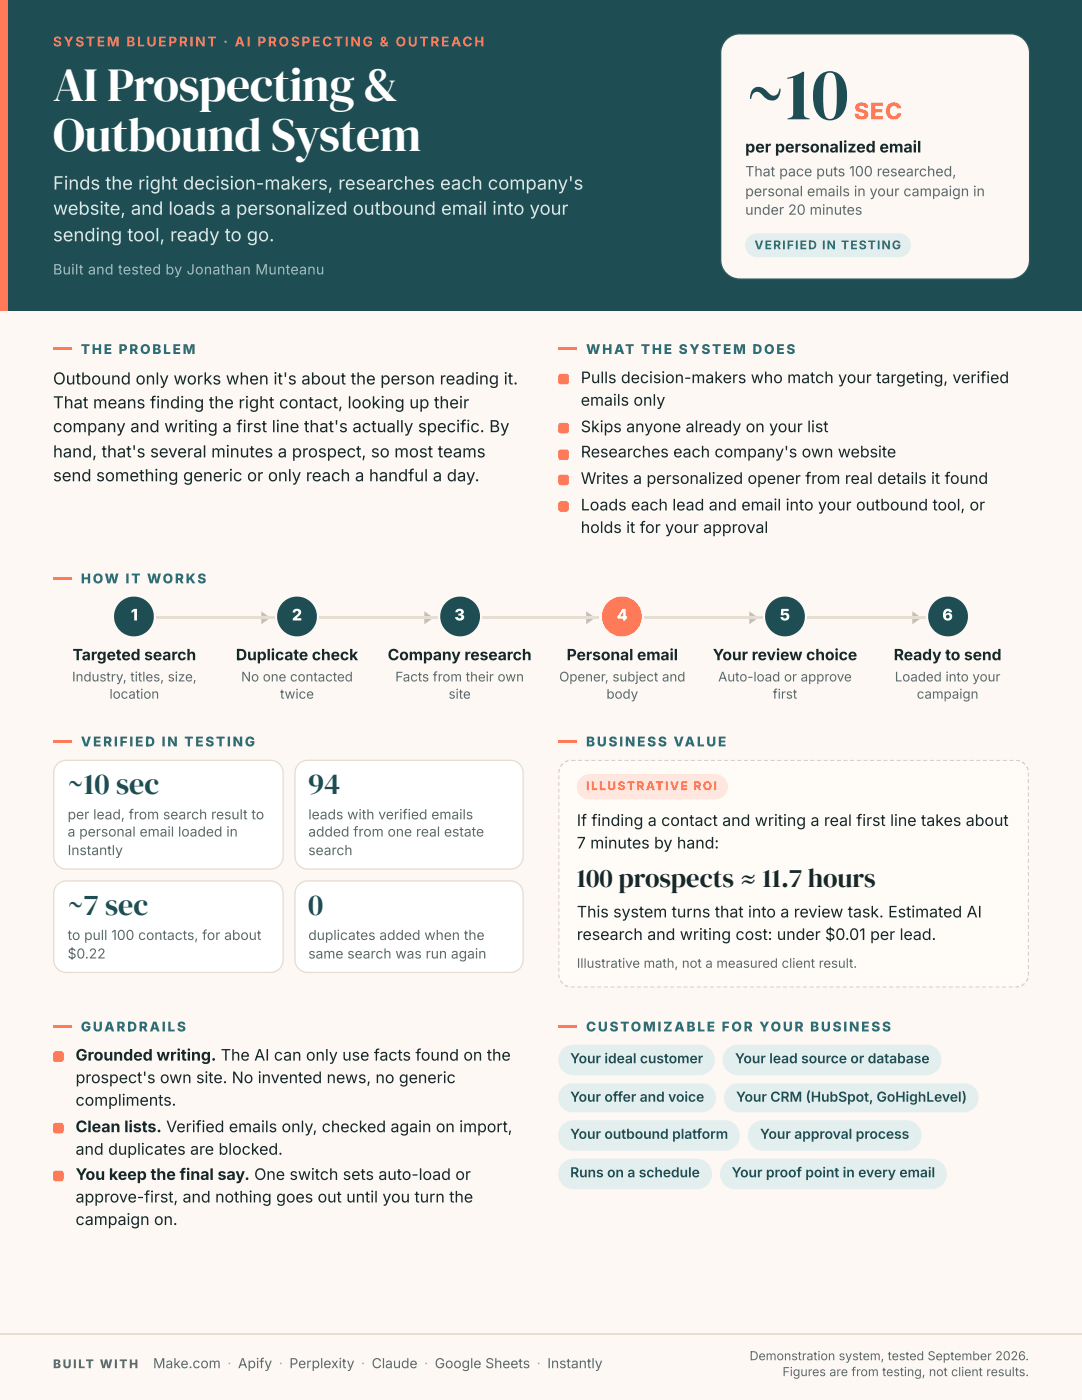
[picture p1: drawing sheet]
<svg xmlns="http://www.w3.org/2000/svg" width="216mm" height="279mm" viewBox="0 0 216 279" stroke-linecap="round" stroke-linejoin="round" font-family="sans-serif">
<path d="M0 0h215.9v279.4h-215.9z" fill="#fdf8f3"/>
<g fill="#ff7a59">
<path d="M10.6 69.3h3.7v.5h-3.7z"/>
<path d="M111.4 69.3h3.7v.5h-3.7z"/>
<path d="M10.6 115.1h3.7v.5h-3.7z"/>
<path d="M10.6 147.6h3.7v.6h-3.7z"/>
</g>
<path d="M11.5 152.5l.8-.6 .9-.2h40.8a2.51 2.51 0 0 1 2.5 2.6v16.6a2.51 2.51 0 0 1-2.5 2.5h-40.8a2.51 2.51 0 0 1-2.5-2.5v-16.8l.3-1z" fill="#fff"/>
<path d="M11.5 152.5l.8-.6 .9-.2h40.8a2.51 2.51 0 0 1 2.5 2.6v16.6a2.51 2.51 0 0 1-2.5 2.5h-40.8a2.51 2.51 0 0 1-2.5-2.5v-16.8l.3-1z" fill="none" stroke="#e6ddd3" stroke-width=".26"/>
<path d="M59.6 152.5l.8-.6 1-.2h40.5a2.51 2.51 0 0 1 2.5 2.6v16.6a2.51 2.51 0 0 1-2.5 2.5h-40.5a2.51 2.51 0 0 1-2.5-2.5v-16.8l.2-1z" fill="#fff"/>
<path d="M59.6 152.5l.8-.6 1-.2h40.5a2.51 2.51 0 0 1 2.5 2.6v16.6a2.51 2.51 0 0 1-2.5 2.5h-40.5a2.51 2.51 0 0 1-2.5-2.5v-16.8l.2-1z" fill="none" stroke="#e6ddd3" stroke-width=".26"/>
<path d="M11.5 176.6l.8-.6 .9-.2h40.8a2.51 2.51 0 0 1 2.5 2.5v13.3a2.51 2.51 0 0 1-2.5 2.5h-40.8a2.51 2.51 0 0 1-2.5-2.5v-13.4l.3-1z" fill="#fff"/>
<path d="M11.5 176.6l.8-.6 .9-.2h40.8a2.51 2.51 0 0 1 2.5 2.5v13.3a2.51 2.51 0 0 1-2.5 2.5h-40.8a2.51 2.51 0 0 1-2.5-2.5v-13.4l.3-1z" fill="none" stroke="#e6ddd3" stroke-width=".26"/>
<path d="M59.6 176.6l.8-.6 1-.2h40.5a2.51 2.51 0 0 1 2.5 2.5v13.3a2.51 2.51 0 0 1-2.5 2.5h-40.5a2.51 2.51 0 0 1-2.5-2.5v-13.4l.2-1z" fill="#fff"/>
<path d="M59.6 176.6l.8-.6 1-.2h40.5a2.51 2.51 0 0 1 2.5 2.5v13.3a2.51 2.51 0 0 1-2.5 2.5h-40.5a2.51 2.51 0 0 1-2.5-2.5v-13.4l.2-1z" fill="none" stroke="#e6ddd3" stroke-width=".26"/>
<path d="M111.4 151.6h93.9v45.5h-93.9z" fill="#fffcf8"/>
<g fill="#d6c8b9">
<path d="M115.4 151.6h.8v.3h-.8zM116.7 151.6h.8v.3h-.8zM118 151.6h.8v.3h-.8zM119.3 151.6h.8v.3h-.8zM120.7 151.6h.8v.3h-.8zM122 151.6h.8v.3h-.8zM123.3 151.6h.8v.3h-.8zM124.6 151.6h.8v.3h-.8zM126 151.6h.7v.3h-.7zM127.3 151.6h.8v.3h-.8zM128.6 151.6h.8v.3h-.8zM129.9 151.6h.8v.3h-.8zM131.2 151.6h.8v.3h-.8zM132.6 151.6h.8v.3h-.8zM133.9 151.6h.8v.3h-.8zM135.2 151.6h.8v.3h-.8zM136.5 151.6h.8v.3h-.8zM137.9 151.6h.8v.3h-.8zM139.2 151.6h.8v.3h-.8zM140.5 151.6h.8v.3h-.8zM141.8 151.6h.8v.3h-.8zM143.2 151.6h.8v.3h-.8zM144.5 151.6h.8v.3h-.8zM145.8 151.6h.8v.3h-.8zM147.1 151.6h.8v.3h-.8zM148.5 151.6h.8v.3h-.8zM149.8 151.6h.8v.3h-.8zM151.1 151.6h.8v.3h-.8zM152.4 151.6h.8v.3h-.8zM153.8 151.6h.8v.3h-.8zM155.1 151.6h.8v.3h-.8zM156.4 151.6h.8v.3h-.8zM157.7 151.6h.8v.3h-.8zM159.1 151.6h.8v.3h-.8zM160.4 151.6h.8v.3h-.8zM161.7 151.6h.8v.3h-.8zM163 151.6h.8v.3h-.8zM164.4 151.6h.7v.3h-.7zM165.7 151.6h.8v.3h-.8zM167 151.6h.8v.3h-.8zM168.3 151.6h.8v.3h-.8zM169.7 151.6h.7v.3h-.7zM171 151.6h.8v.3h-.8zM172.3 151.6h.8v.3h-.8zM173.6 151.6h.8v.3h-.8zM174.9 151.6h.8v.3h-.8zM176.3 151.6h.8v.3h-.8zM177.6 151.6h.8v.3h-.8zM178.9 151.6h.8v.3h-.8zM180.2 151.6h.8v.3h-.8zM181.6 151.6h.8v.3h-.8zM182.9 151.6h.8v.3h-.8zM184.2 151.6h.8v.3h-.8zM185.5 151.6h.8v.3h-.8zM186.9 151.6h.8v.3h-.8zM188.2 151.6h.8v.3h-.8zM189.5 151.6h.8v.3h-.8zM190.8 151.6h.8v.3h-.8zM192.2 151.6h.8v.3h-.8zM193.5 151.6h.8v.3h-.8zM194.8 151.6h.8v.3h-.8zM196.1 151.6h.8v.3h-.8zM197.5 151.6h.8v.3h-.8zM198.8 151.6h.8v.3h-.8zM200.1 151.6h.8v.3h-.8zM201.4 151.6h.8v.3h-.8zM202.8 151.6h.8l-.2 .4-.7-.1zM204.2 151.7l.7 .6-.5 .4-.5-.5zM204.7 153.1l.5-.3 .2 .3zM205 153.1h.4zM205 153.1h.4zM205 153.1h.4zM205 153.1h.4zM205 153.1h.4zM205 153.1h.4zM205 153.1h.4zM205 153.1h.4zM205 153.1h.4zM205 153.1h.4zM205 153.1h.4zM205 153.1h.4zM205 153.1h.4zM205 153.1h.4zM205 153.1h.4zM205 153.1h.4zM205 153.1h.4zM205 153.1h.4zM205 153.1h.4zM205 153.1h.4zM205 153.1h.4zM205 153.1h.4zM205 153.1h.4zM205 153.1h.4zM205 153.1h.4zM205 153.1h.4zM205 153.1h.4zM205 153.1h.4zM205 153.1h.4zM205 153.1h.4zM205 153.1h.4zM204.6 153.1h.8zM203.7 153.1h1zM202.6 153.1h.9zM201.3 153.1h.8zM199.9 153.1h.8zM198.6 153.1h.8zM197.3 153.1h.8zM196 153.1h.8zM194.7 153.1h.7zM193.3 153.1h.8zM192 153.1h.8zM190.7 153.1h.8zM189.4 153.1h.7zM188 153.1h.8zM186.7 153.1h.8zM185.4 153.1h.8zM184.1 153.1h.8zM182.7 153.1h.8zM181.4 153.1h.8zM180.1 153.1h.8zM178.8 153.1h.8zM177.4 153.1h.8zM176.1 153.1h.8zM174.8 153.1h.8zM173.5 153.1h.8zM172.1 153.1h.8zM170.8 153.1h.8zM169.5 153.1h.8zM168.2 153.1h.8zM166.8 153.1h.8zM165.5 153.1h.8zM164.2 153.1h.8zM162.9 153.1h.8zM161.5 153.1h.8zM160.2 153.1h.8zM158.9 153.1h.8zM157.6 153.1h.8zM156.2 153.1h.8zM154.9 153.1h.8zM153.6 153.1h.8zM152.3 153.1h.8zM151 153.1h.7zM149.6 153.1h.8zM148.3 153.1h.8zM147 153.1h.8zM145.7 153.1h.7zM144.3 153.1h.8zM143 153.1h.8zM141.7 153.1h.8zM140.4 153.1h.8zM139 153.1h.8zM137.7 153.1h.8zM136.4 153.1h.8zM135.1 153.1h.8zM133.7 153.1h.8zM132.4 153.1h.8zM131.1 153.1h.8zM129.8 153.1h.8zM128.4 153.1h.8zM127.1 153.1h.8zM125.8 153.1h.8zM124.5 153.1h.8zM123.1 153.1h.8zM121.8 153.1h.8zM120.5 153.1h.8zM119.2 153.1h.8zM117.8 153.1h.8zM116.5 153.1h.8zM115.2 153.1h.8zM113.9 153.1h.8zM112.5 153.1h.9zM111.5 153.1h.9zM111.3 153.1h.5zM111.3 153.1h.4zM111.3 153.1h.4zM111.3 153.1h.4zM111.3 153.1h.4zM111.3 153.1h.4zM111.3 153.1h.4zM111.3 153.1h.4zM111.3 153.1h.4zM111.3 153.1h.4zM111.3 153.1h.4zM111.3 153.1h.4zM111.3 153.1h.4zM111.3 153.1h.4zM111.3 153.1h.4zM111.3 153.1h.4zM111.3 153.1h.4zM111.3 153.1h.4zM111.3 153.1h.4zM111.3 153.1h.4zM111.3 153.1h.4zM111.3 153.1h.4zM111.3 153.1h.4zM111.3 153.1h.4zM111.3 153.1h.4zM111.3 153.1h.4zM111.3 153.1h.4zM111.3 153.1h.4zM111.3 153.1h.4zM111.3 153.1h.4zM111.3 153.1h.4zM111.3 153.1h.5zM112 152.1l.4 .4-.4 .6-.5-.3zM112.5 151.7l.8-.1 .2 .4-.7 .2zM113.9 151.6h.9v.3h-.9z"/>
<path d="M115.4 195.6h.8zM116.7 195.6h.8zM118 195.6h.8zM119.3 195.6h.8zM120.7 195.6h.8zM122 195.6h.8zM123.3 195.6h.8zM124.6 195.6h.8zM126 195.6h.7zM127.3 195.6h.8zM128.6 195.6h.8zM129.9 195.6h.8zM131.2 195.6h.8zM132.6 195.6h.8zM133.9 195.6h.8zM135.2 195.6h.8zM136.5 195.6h.8zM137.9 195.6h.8zM139.2 195.6h.8zM140.5 195.6h.8zM141.8 195.6h.8zM143.2 195.6h.8zM144.5 195.6h.8zM145.8 195.6h.8zM147.1 195.6h.8zM148.5 195.6h.8zM149.8 195.6h.8zM151.1 195.6h.8zM152.4 195.6h.8zM153.8 195.6h.8zM155.1 195.6h.8zM156.4 195.6h.8zM157.7 195.6h.8zM159.1 195.6h.8zM160.4 195.6h.8zM161.7 195.6h.8zM163 195.6h.8zM164.4 195.6h.7zM165.7 195.6h.8zM167 195.6h.8zM168.3 195.6h.8zM169.7 195.6h.7zM171 195.6h.8zM172.3 195.6h.8zM173.6 195.6h.8zM174.9 195.6h.8zM176.3 195.6h.8zM177.6 195.6h.8zM178.9 195.6h.8zM180.2 195.6h.8zM181.6 195.6h.8zM182.9 195.6h.8zM184.2 195.6h.8zM185.5 195.6h.8zM186.9 195.6h.8zM188.2 195.6h.8zM189.5 195.6h.8zM190.8 195.6h.8zM192.2 195.6h.8zM193.5 195.6h.8zM194.8 195.6h.8zM196.1 195.6h.8zM197.5 195.6h.8zM198.8 195.6h.8zM200.1 195.6h.8zM201.4 195.6h.8zM202.7 195.6h.9zM203.9 195.6h1zM204.7 195.6h.7zM205 195.6h.4zM205 195.6h.4zM205 195.6h.4zM205 195.6h.4zM205 195.6h.4zM205 195.6h.4zM205 195.6h.4zM205 195.6h.4zM205 195.6h.4zM205 195.6h.4zM205 195.6h.4zM205 195.6h.4zM205 195.6h.4zM205 195.6h.4zM205 195.6h.4zM205 195.6h.4zM205 195.6h.4zM205 195.6h.4zM205 195.6h.4zM205 195.6h.4zM205 195.6h.4zM205 195.6h.4zM205 195.6h.4zM205 195.6h.4zM205 195.6h.4zM205 195.6h.4zM205 195.6h.4zM205 195.6h.4zM205 195.6h.4zM205 195.6h.4zM205 195.6h.4zM204.8 195.6h.6l-.3 .5-.5-.3zM203.7 196.6l.6-.5 .4 .5-.7 .5zM202.6 196.8l.7-.1 .2 .5h-.9zM201.3 196.8h.8v.4h-.8zM199.9 196.8h.8v.4h-.8zM198.6 196.8h.8v.4h-.8zM197.3 196.8h.8v.4h-.8zM196 196.8h.8v.4h-.8zM194.7 196.8h.7v.4h-.7zM193.3 196.8h.8v.4h-.8zM192 196.8h.8v.4h-.8zM190.7 196.8h.8v.4h-.8zM189.4 196.8h.7v.4h-.7zM188 196.8h.8v.4h-.8zM186.7 196.8h.8v.4h-.8zM185.4 196.8h.8v.4h-.8zM184.1 196.8h.8v.4h-.8zM182.7 196.8h.8v.4h-.8zM181.4 196.8h.8v.4h-.8zM180.1 196.8h.8v.4h-.8zM178.8 196.8h.8v.4h-.8zM177.4 196.8h.8v.4h-.8zM176.1 196.8h.8v.4h-.8zM174.8 196.8h.8v.4h-.8zM173.5 196.8h.8v.4h-.8zM172.1 196.8h.8v.4h-.8zM170.8 196.8h.8v.4h-.8zM169.5 196.8h.8v.4h-.8zM168.2 196.8h.8v.4h-.8zM166.8 196.8h.8v.4h-.8zM165.5 196.8h.8v.4h-.8zM164.2 196.8h.8v.4h-.8zM162.9 196.8h.8v.4h-.8zM161.5 196.8h.8v.4h-.8zM160.2 196.8h.8v.4h-.8zM158.9 196.8h.8v.4h-.8zM157.6 196.8h.8v.4h-.8zM156.2 196.8h.8v.4h-.8zM154.9 196.8h.8v.4h-.8zM153.6 196.8h.8v.4h-.8zM152.3 196.8h.8v.4h-.8zM151 196.8h.7v.4h-.7zM149.6 196.8h.8v.4h-.8zM148.3 196.8h.8v.4h-.8zM147 196.8h.8v.4h-.8zM145.7 196.8h.7v.4h-.7zM144.3 196.8h.8v.4h-.8zM143 196.8h.8v.4h-.8zM141.7 196.8h.8v.4h-.8zM140.4 196.8h.8v.4h-.8zM139 196.8h.8v.4h-.8zM137.7 196.8h.8v.4h-.8zM136.4 196.8h.8v.4h-.8zM135.1 196.8h.8v.4h-.8zM133.7 196.8h.8v.4h-.8zM132.4 196.8h.8v.4h-.8zM131.1 196.8h.8v.4h-.8zM129.8 196.8h.8v.4h-.8zM128.4 196.8h.8v.4h-.8zM127.1 196.8h.8v.4h-.8zM125.8 196.8h.8v.4h-.8zM124.5 196.8h.8v.4h-.8zM123.1 196.8h.8v.4h-.8zM121.8 196.8h.8v.4h-.8zM120.5 196.8h.8v.4h-.8zM119.2 196.8h.8v.4h-.8zM117.8 196.8h.8v.4h-.8zM116.5 196.8h.8v.4h-.8zM115.2 196.8h.8v.4h-.8zM113.9 196.8h.8v.4h-.8zM112.8 196.5l.6 .2-.1 .5-.8-.2zM111.5 195.9l.5-.3 .4 .6-.4 .4zM111.3 195.6h.5zM111.3 195.6h.4zM111.3 195.6h.4zM111.3 195.6h.4zM111.3 195.6h.4zM111.3 195.6h.4zM111.3 195.6h.4zM111.3 195.6h.4zM111.3 195.6h.4zM111.3 195.6h.4zM111.3 195.6h.4zM111.3 195.6h.4zM111.3 195.6h.4zM111.3 195.6h.4zM111.3 195.6h.4zM111.3 195.6h.4zM111.3 195.6h.4zM111.3 195.6h.4zM111.3 195.6h.4zM111.3 195.6h.4zM111.3 195.6h.4zM111.3 195.6h.4zM111.3 195.6h.4zM111.3 195.6h.4zM111.3 195.6h.4zM111.3 195.6h.4zM111.3 195.6h.4zM111.3 195.6h.4zM111.3 195.6h.4zM111.3 195.6h.4zM111.3 195.6h.4zM111.3 195.6h.5zM111.5 195.6h.9zM112.5 195.6h1zM113.9 195.6h.9z"/>
<path d="M203.8 151.6v.3zM203.8 151.6v.3zM203.8 151.6v.3zM203.8 151.6v.3zM203.8 151.6v.3zM203.8 151.6v.3zM203.8 151.6v.3zM203.8 151.6v.3zM203.8 151.6v.3zM203.8 151.6v.3zM203.8 151.6v.3zM203.8 151.6v.3zM203.8 151.6v.3zM203.8 151.6v.3zM203.8 151.6v.3zM203.8 151.6v.3zM203.8 151.6v.3zM203.8 151.6v.3zM203.8 151.6v.3zM203.8 151.6v.3zM203.8 151.6v.3zM203.8 151.6v.3zM203.8 151.6v.3zM203.8 151.6v.3zM203.8 151.6v.3zM203.8 151.6v.3zM203.8 151.6v.3zM203.8 151.6v.3zM203.8 151.6v.3zM203.8 151.6v.3zM203.8 151.6v.3zM203.8 151.6v.3zM203.8 151.6v.3zM203.8 151.6v.3zM203.8 151.6v.3zM203.8 151.6v.3zM203.8 151.6v.3zM203.8 151.6v.3zM203.8 151.6v.3zM203.8 151.6v.3zM203.8 151.6v.3zM203.8 151.6v.3zM203.8 151.6v.3zM203.8 151.6v.3zM203.8 151.6v.3zM203.8 151.6v.3zM203.8 151.6v.3zM203.8 151.6v.3zM203.8 151.6v.3zM203.8 151.6v.3zM203.8 151.6v.3zM203.8 151.6v.3zM203.8 151.6v.3zM203.8 151.6v.3zM203.8 151.6v.3zM203.8 151.6v.3zM203.8 151.6v.3zM203.8 151.6v.3zM203.8 151.6v.3zM203.8 151.6v.3zM203.8 151.6v.3zM203.8 151.6v.3zM203.8 151.6v.3zM203.8 151.6v.3zM203.8 151.6v.3zM203.8 151.6v.3zM203.8 151.6v.4zM204.2 151.7l.7 .6-.5 .4-.5-.5zM204.7 153.1l.5-.3 .2 .8-.4 .1zM205 154.2h.4v.8h-.4zM205 155.5h.4v.8h-.4zM205 156.8h.4v.8h-.4zM205 158.2h.4v.7h-.4zM205 159.5h.4v.8h-.4zM205 160.8h.4v.8h-.4zM205 162.1h.4v.8h-.4zM205 163.5h.4v.7h-.4zM205 164.8h.4v.8h-.4zM205 166.1h.4v.8h-.4zM205 167.4h.4v.8h-.4zM205 168.7h.4v.8h-.4zM205 170.1h.4v.8h-.4zM205 171.4h.4v.8h-.4zM205 172.7h.4v.8h-.4zM205 174h.4v.8h-.4zM205 175.4h.4v.8h-.4zM205 176.7h.4v.8h-.4zM205 178h.4v.8h-.4zM205 179.3h.4v.8h-.4zM205 180.7h.4v.8h-.4zM205 182h.4v.8h-.4zM205 183.3h.4v.8h-.4zM205 184.6h.4v.8h-.4zM205 186h.4v.8h-.4zM205 187.3h.4v.8h-.4zM205 188.6h.4v.8h-.4zM205 189.9h.4v.8h-.4zM205 191.3h.4v.8h-.4zM205 192.6h.4v.8h-.4zM205 193.9h.4v.8h-.4zM204.9 195.1l.5 .2-.3 .8-.5-.3zM203.8 196.6l.5-.5 .4 .5-.7 .5zM203.8 196.7v.5zM203.8 196.8v.4zM203.8 196.8v.4zM203.8 196.8v.4zM203.8 196.8v.4zM203.8 196.8v.4zM203.8 196.8v.4zM203.8 196.8v.4zM203.8 196.8v.4zM203.8 196.8v.4zM203.8 196.8v.4zM203.8 196.8v.4zM203.8 196.8v.4zM203.8 196.8v.4zM203.8 196.8v.4zM203.8 196.8v.4zM203.8 196.8v.4zM203.8 196.8v.4zM203.8 196.8v.4zM203.8 196.8v.4zM203.8 196.8v.4zM203.8 196.8v.4zM203.8 196.8v.4zM203.8 196.8v.4zM203.8 196.8v.4zM203.8 196.8v.4zM203.8 196.8v.4zM203.8 196.8v.4zM203.8 196.8v.4zM203.8 196.8v.4zM203.8 196.8v.4zM203.8 196.8v.4zM203.8 196.8v.4zM203.8 196.8v.4zM203.8 196.8v.4zM203.8 196.8v.4zM203.8 196.8v.4zM203.8 196.8v.4zM203.8 196.8v.4zM203.8 196.8v.4zM203.8 196.8v.4zM203.8 196.8v.4zM203.8 196.8v.4zM203.8 196.8v.4zM203.8 196.8v.4zM203.8 196.8v.4zM203.8 196.8v.4zM203.8 196.8v.4zM203.8 196.8v.4zM203.8 196.8v.4zM203.8 196.8v.4zM203.8 196.8v.4zM203.8 196.8v.4zM203.8 196.8v.4zM203.8 196.8v.4zM203.8 196.8v.4zM203.8 196.8v.4zM203.8 196.8v.4zM203.8 196.8v.4zM203.8 196.8v.4zM203.8 196.8v.4zM203.8 196.8v.4zM203.8 196.8v.4zM203.8 196.8v.4zM203.8 196.8v.4zM203.8 196.8v.4zM203.8 196.8v.4zM203.8 196.8v.4zM203.8 196.5v.7zM203.8 195.6v1zM203.8 194.5v.8zM203.8 193.1v.8zM203.8 191.8v.8zM203.8 190.5v.8zM203.8 189.2v.8zM203.8 187.8v.8zM203.8 186.5v.8zM203.8 185.2v.8zM203.8 183.9v.8zM203.8 182.5v.8zM203.8 181.2v.8zM203.8 179.9v.8zM203.8 178.6v.8zM203.8 177.3v.7zM203.8 175.9v.8zM203.8 174.6v.8zM203.8 173.3v.8zM203.8 172v.7zM203.8 170.6v.8zM203.8 169.3v.8zM203.8 168v.8zM203.8 166.7v.8zM203.8 165.3v.8zM203.8 164v.8zM203.8 162.7v.8zM203.8 161.4v.8zM203.8 160v.8zM203.8 158.7v.8zM203.8 157.4v.8zM203.8 156.1v.8zM203.8 154.7v.8zM203.8 153.3v.9zM203.8 152.1v1zM203.8 151.6v.6zM203.8 151.6v.3z"/>
<path d="M112.9 151.6v.3zM112.9 151.6v.3zM112.9 151.6v.3zM112.9 151.6v.3zM112.9 151.6v.3zM112.9 151.6v.3zM112.9 151.6v.3zM112.9 151.6v.3zM112.9 151.6v.3zM112.9 151.6v.3zM112.9 151.6v.3zM112.9 151.6v.3zM112.9 151.6v.3zM112.9 151.6v.3zM112.9 151.6v.3zM112.9 151.6v.3zM112.9 151.6v.3zM112.9 151.6v.3zM112.9 151.6v.3zM112.9 151.6v.3zM112.9 151.6v.3zM112.9 151.6v.3zM112.9 151.6v.3zM112.9 151.6v.3zM112.9 151.6v.3zM112.9 151.6v.3zM112.9 151.6v.3zM112.9 151.6v.3zM112.9 151.6v.3zM112.9 151.6v.3zM112.9 151.6v.3zM112.9 151.6v.3zM112.9 151.6v.3zM112.9 151.6v.3zM112.9 151.6v.3zM112.9 151.6v.3zM112.9 151.6v.3zM112.9 151.6v.3zM112.9 151.6v.3zM112.9 151.6v.3zM112.9 151.6v.3zM112.9 151.6v.3zM112.9 151.6v.3zM112.9 151.6v.3zM112.9 151.6v.3zM112.9 151.6v.3zM112.9 151.6v.3zM112.9 151.6v.3zM112.9 151.6v.3zM112.9 151.6v.3zM112.9 151.6v.3zM112.9 151.6v.3zM112.9 151.6v.3zM112.9 151.6v.3zM112.9 151.6v.3zM112.9 151.6v.3zM112.9 151.6v.3zM112.9 151.6v.3zM112.9 151.6v.3zM112.9 151.6v.3zM112.9 151.6v.3zM112.9 151.6v.3zM112.9 151.6v.3zM112.9 151.6v.3zM112.9 151.6v.3zM112.9 151.6v.3zM112.9 151.6v.4zM112.9 151.7v1zM112.9 152.8v.9zM112.9 154.2v.8zM112.9 155.5v.8zM112.9 156.8v.8zM112.9 158.2v.7zM112.9 159.5v.8zM112.9 160.8v.8zM112.9 162.1v.8zM112.9 163.5v.7zM112.9 164.8v.8zM112.9 166.1v.8zM112.9 167.4v.8zM112.9 168.7v.8zM112.9 170.1v.8zM112.9 171.4v.8zM112.9 172.7v.8zM112.9 174v.8zM112.9 175.4v.8zM112.9 176.7v.8zM112.9 178v.8zM112.9 179.3v.8zM112.9 180.7v.8zM112.9 182v.8zM112.9 183.3v.8zM112.9 184.6v.8zM112.9 186v.8zM112.9 187.3v.8zM112.9 188.6v.8zM112.9 189.9v.8zM112.9 191.3v.8zM112.9 192.6v.8zM112.9 193.9v.8zM112.9 195.1v1zM112.9 196.1v1zM112.9 196.7v.5zM112.9 196.8v.4zM112.9 196.8v.4zM112.9 196.8v.4zM112.9 196.8v.4zM112.9 196.8v.4zM112.9 196.8v.4zM112.9 196.8v.4zM112.9 196.8v.4zM112.9 196.8v.4zM112.9 196.8v.4zM112.9 196.8v.4zM112.9 196.8v.4zM112.9 196.8v.4zM112.9 196.8v.4zM112.9 196.8v.4zM112.9 196.8v.4zM112.9 196.8v.4zM112.9 196.8v.4zM112.9 196.8v.4zM112.9 196.8v.4zM112.9 196.8v.4zM112.9 196.8v.4zM112.9 196.8v.4zM112.9 196.8v.4zM112.9 196.8v.4zM112.9 196.8v.4zM112.9 196.8v.4zM112.9 196.8v.4zM112.9 196.8v.4zM112.9 196.8v.4zM112.9 196.8v.4zM112.9 196.8v.4zM112.9 196.8v.4zM112.9 196.8v.4zM112.9 196.8v.4zM112.9 196.8v.4zM112.9 196.8v.4zM112.9 196.8v.4zM112.9 196.8v.4zM112.9 196.8v.4zM112.9 196.8v.4zM112.9 196.8v.4zM112.9 196.8v.4zM112.9 196.8v.4zM112.9 196.8v.4zM112.9 196.8v.4zM112.9 196.8v.4zM112.9 196.8v.4zM112.9 196.8v.4zM112.9 196.8v.4zM112.9 196.8v.4zM112.9 196.8v.4zM112.9 196.8v.4zM112.9 196.8v.4zM112.9 196.8v.4zM112.9 196.8v.4zM112.9 196.8v.4zM112.9 196.8v.4zM112.9 196.8v.4zM112.9 196.8v.4zM112.9 196.8v.4zM112.9 196.8v.4zM112.9 196.8v.4zM112.9 196.8v.4zM112.9 196.8v.4zM112.9 196.8v.4zM112.9 196.8v.4zM112.8 196.5l.1 .7-.4-.2zM111.5 195.9l.5-.3 .4 .6-.4 .4zM111.3 194.5h.4l.1 .7-.5 .1zM111.3 193.1h.4v.8h-.4zM111.3 191.8h.4v.8h-.4zM111.3 190.5h.4v.8h-.4zM111.3 189.2h.4v.8h-.4zM111.3 187.8h.4v.8h-.4zM111.3 186.5h.4v.8h-.4zM111.3 185.2h.4v.8h-.4zM111.3 183.9h.4v.8h-.4zM111.3 182.5h.4v.8h-.4zM111.3 181.2h.4v.8h-.4zM111.3 179.9h.4v.8h-.4zM111.3 178.6h.4v.8h-.4zM111.3 177.3h.4v.7h-.4zM111.3 175.9h.4v.8h-.4zM111.3 174.6h.4v.8h-.4zM111.3 173.3h.4v.8h-.4zM111.3 172h.4v.7h-.4zM111.3 170.6h.4v.8h-.4zM111.3 169.3h.4v.8h-.4zM111.3 168h.4v.8h-.4zM111.3 166.7h.4v.8h-.4zM111.3 165.3h.4v.8h-.4zM111.3 164h.4v.8h-.4zM111.3 162.7h.4v.8h-.4zM111.3 161.4h.4v.8h-.4zM111.3 160h.4v.8h-.4zM111.3 158.7h.4v.8h-.4zM111.3 157.4h.4v.8h-.4zM111.3 156.1h.4v.8h-.4zM111.3 154.7h.4v.8h-.4zM111.3 153.3l.5 .2-.1 .7h-.4zM112 152.1l.4 .4-.4 .6-.5-.3zM112.5 151.7l.4-.1-.1 .6zM112.9 151.6v.3z"/>
</g>
<path d="M111.4 147.6h3.7v.6h-3.7z" fill="#ff7a59"/>
<path d="M115.8 155.3l.8-.6 1-.2h25.1a2.51 2.51 0 0 1 2.6 2.5 2.51 2.51 0 0 1-2.6 2.5h-25.1a2.51 2.51 0 0 1-2.3-1.5 2.51 2.51 0 0 1 .5-2.7z" fill="#ffe6de"/>
<g fill="#ff7a59">
<path d="M10.6 204.5h3.7v.6h-3.7z"/>
<path d="M111.4 204.5h3.7v.6h-3.7z"/>
</g>
<g fill="#e3efef">
<path d="M112.3 209.4l.8-.6 1.1-.3h25.4a3 3 0 0 1 3 3 3 3 0 0 1-3 3.1h-25.2a3 3 0 0 1-2.8-1.9 3 3 0 0 1 .7-3.3z"/>
<path d="M145.1 209.4l1-.7 1.1-.2h37.6a3 3 0 0 1 3.1 3 3 3 0 0 1-3.1 3.1h-37.6a3 3 0 0 1-2.8-1.9 3 3 0 0 1 .7-3.3z"/>
<path d="M112.2 217l1-.6 1.1-.2h25.7a2.91 2.91 0 0 1 2.9 2.9 2.91 2.91 0 0 1-2.9 2.9h-25.7a2.91 2.91 0 0 1-2.7-1.8 2.91 2.91 0 0 1 .6-3.2z"/>
<path d="M145.3 217l1-.6 1.1-.2h45a2.91 2.91 0 0 1 2.9 2.9 2.91 2.91 0 0 1-2.9 2.9h-45a2.91 2.91 0 0 1-2.7-1.8 2.91 2.91 0 0 1 .6-3.2z"/>
<path d="M112.3 224.5l1-.7 1.1-.2h30.2a3 3 0 0 1 3 3 3 3 0 0 1-3 3.1h-30.2a3 3 0 0 1-2.8-1.9 3 3 0 0 1 .7-3.3z"/>
<path d="M150.1 224.5l1-.7 1.2-.2h28.5a3 3 0 0 1 3.1 3 3 3 0 0 1-3.1 3.1h-28.5a3 3 0 0 1-2.8-1.9 3 3 0 0 1 .6-3.3z"/>
<path d="M112.3 232.1l.8-.5 1.1-.3 24.8-.1a3 3 0 0 1 3.1 3.1 3 3 0 0 1-3.1 3h-24.6a3 3 0 0 1-2.8-1.8 3 3 0 0 1 .7-3.4z"/>
<path d="M144.6 232.1l.9-.6 1.2-.3h39.2a3 3 0 0 1 3 3.1 3 3 0 0 1-3 3h-39.2a3 3 0 0 1-2.8-1.8 3 3 0 0 1 .7-3.4z"/>
</g>
<path d="M0 266.3h215.9" fill="none" stroke="#e6ddd3" stroke-width=".26"/>
<path d="M0 0h215.9v61.9h-215.9z" fill="#1e4e53"/>
<path d="M145 8l1.2-.8 1.4-.3h54a3.7 3.7 0 0 1 3.7 3.7v41.3a3.7 3.7 0 0 1-3.7 3.7h-54a3.7 3.7 0 0 1-3.7-3.7v-41.3l.3-1.4z" fill="#fdf8f3"/>
<path d="M149.4 47.3l.8-.6 .9-.1h28.3a2.38 2.38 0 0 1 2.4 2.3 2.38 2.38 0 0 1-2.4 2.4h-28.3a2.38 2.38 0 0 1-2.2-1.4 2.38 2.38 0 0 1 .5-2.6z" fill="#e3efef"/>
<g fill="#ff7a59">
<path d="M0 0h1.6v61.9h-1.6z"/>
<path d="M111.5 74.8l.3-.2h1.2a.53 .53 0 0 1 .5 .5v1.1a.53 .53 0 0 1-.5 .5h-1.1a.53 .53 0 0 1-.5-.5v-1.2z"/>
<path d="M111.5 84.6l.3-.2h1.2a.53 .53 0 0 1 .5 .5v1.1a.53 .53 0 0 1-.5 .5h-1.1a.53 .53 0 0 1-.5-.5v-1.2z"/>
<path d="M111.5 89.8l.3-.1h1.2a.53 .53 0 0 1 .5 .5v1.1a.53 .53 0 0 1-.5 .5h-1.1a.53 .53 0 0 1-.5-.5v-1.2z"/>
<path d="M111.5 94.9l.3-.2h1.2a.53 .53 0 0 1 .5 .5v1.1a.53 .53 0 0 1-.5 .5h-1.1a.53 .53 0 0 1-.5-.5v-1.2z"/>
<path d="M111.5 100.2l.3-.2h1.2a.53 .53 0 0 1 .5 .5v1.1a.53 .53 0 0 1-.5 .5h-1.1a.53 .53 0 0 1-.5-.5v-1.2z"/>
<path d="M10.7 210l.3-.2h1.2a.53 .53 0 0 1 .5 .5v1.1a.53 .53 0 0 1-.5 .5h-1.1a.53 .53 0 0 1-.5-.5v-1.2z"/>
<path d="M10.7 224.3l.3-.2h1.2a.53 .53 0 0 1 .5 .5v1.1a.53 .53 0 0 1-.5 .5h-1.1a.53 .53 0 0 1-.5-.5v-1.2z"/>
<path d="M10.7 233.8l.3-.2h1.2a.53 .53 0 0 1 .5 .6v1a.53 .53 0 0 1-.5 .5h-1.1a.53 .53 0 0 1-.5-.5v-1.1z"/>
</g>
<path d="M52.1 122l1.9 1.3-1.9 1.3z" fill="#cfc3b6"/>
<path d="M31.2 123h23.6v.6h-23.6z" fill="#e6ddd3"/>
<path d="M84.7 122l1.8 1.3-1.8 1.3z" fill="#cfc3b6"/>
<path d="M63.8 123h23.5v.6h-23.5z" fill="#e6ddd3"/>
<path d="M116.9 122l1.9 1.3-1.9 1.3z" fill="#cfc3b6"/>
<path d="M96.3 123h23.3v.6h-23.3z" fill="#e6ddd3"/>
<path d="M149.5 122l1.8 1.3-1.8 1.3z" fill="#cfc3b6"/>
<path d="M128.6 123h23.5v.6h-23.5z" fill="#e6ddd3"/>
<path d="M182 122l1.9 1.3-1.9 1.3z" fill="#cfc3b6"/>
<path d="M161.1 123h23.6v.6h-23.6z" fill="#e6ddd3"/>
<g fill="#1e4e53">
<circle cx="26.7" cy="123" r="4"/>
<circle cx="59.3" cy="123" r="4"/>
<circle cx="91.8" cy="123" r="4"/>
</g>
<circle cx="124.1" cy="123" r="4" fill="#ff7a59"/>
<g fill="#1e4e53">
<circle cx="156.6" cy="123" r="4"/>
<circle cx="189.2" cy="123" r="4"/>
</g>
<text font-size="14.8" fill="#1e4e53" x="148.7" y="23.8">~10</text>
<g font-size="9.5" fill="#fff">
<text x="10.6" y="20.1">AI Prospecting &amp;</text>
<text x="10.6" y="30.2">Outbound System</text>
</g>
<g font-size="6" fill="#1e4e53">
<text x="13.5" y="158.5">~10 sec</text>
<text x="61.5" y="158.5">94</text>
<text x="13.5" y="182.6">~7 sec</text>
<text x="61.5" y="182.6">0</text>
</g>
<text font-size="5.3" fill="#17282a" x="115.1" y="177">100 prospects ≈ 11.7 hours</text>
<text font-size="4.6" fill="#ff7a59" x="170.4" y="23.8">SEC</text>
<g font-size="3.7" fill="#d7e7e7">
<text x="10.6" y="37.8">Finds the right decision-makers, researches each company's</text>
<text x="10.6" y="42.9">website, and loads a personalized outbound email into your</text>
<text x="10.6" y="48.2">sending tool, ready to go.</text>
</g>
<g font-size="3.3" fill="#17282a">
<text x="10.6" y="76.7">Outbound only works when it's about the person reading it.</text>
<text x="10.6" y="81.5">That means finding the right contact, looking up their</text>
<text x="10.6" y="86.3">company and writing a first line that's actually specific. By</text>
<text x="10.6" y="91.3">hand, that's several minutes a prospect, so most teams</text>
<text x="10.6" y="96">send something generic or only reach a handful a day.</text>
</g>
<g font-size="3.2" fill="#17282a">
<text x="148.7" y="30.4">per personalized email</text>
<text x="115.9" y="76.5">Pulls decision-makers who match your targeting, verified</text>
<text x="115.9" y="81">emails only</text>
<text x="115.9" y="86.3">Skips anyone already on your list</text>
<text x="115.9" y="91.3">Researches each company's own website</text>
<text x="115.9" y="96.6">Writes a personalized opener from real details it found</text>
<text x="115.9" y="101.9">Loads each lead and email into your outbound tool, or</text>
<text x="115.9" y="106.4">holds it for your approval</text>
<text x="115.1" y="164.8">If finding a contact and writing a real first line takes about</text>
<text x="115.1" y="169.3">7 minutes by hand:</text>
<text x="115.1" y="183.1">This system turns that into a review task. Estimated AI</text>
<text x="115.1" y="187.6">research and writing cost: under $0.01 per lead.</text>
<text x="15.1" y="211.7">Grounded writing. The AI can only use facts found on the</text>
<text x="15.1" y="216.2">prospect's own site. No invented news, no generic</text>
<text x="15.1" y="220.7">compliments.</text>
<text x="15.1" y="226">Clean lists. Verified emails only, checked again on import,</text>
<text x="15.1" y="230.5">and duplicates are blocked.</text>
<text x="15.1" y="235.5">You keep the final say. One switch sets auto-load or</text>
<text x="15.1" y="240">approve-first, and nothing goes out until you turn the</text>
<text x="15.1" y="244.5">campaign on.</text>
</g>
<g font-size="3.2" fill="#fff">
<text x="26.1" y="123.8">1</text>
<text x="58.2" y="123.8">2</text>
<text x="90.7" y="123.8">3</text>
<text x="123.1" y="123.8">4</text>
<text x="155.6" y="123.8">5</text>
<text x="188" y="123.8">6</text>
</g>
<g font-size="3.1" fill="#17282a">
<text x="14.5" y="131.8">Targeted search</text>
<text x="47.1" y="131.8">Duplicate check</text>
<text x="77.4" y="131.8">Company research</text>
<text x="113.1" y="131.8">Personal email</text>
<text x="142.2" y="131.8">Your review choice</text>
<text x="178.3" y="131.8">Ready to send</text>
</g>
<g font-size="2.8" fill="#5b6b6d">
<text x="148.7" y="35.2">That pace puts 100 researched,</text>
<text x="148.7" y="39.2">personal emails in your campaign in</text>
<text x="148.7" y="42.9">under 20 minutes</text>
<text x="13.5" y="163.5">per lead, from search result to</text>
<text x="13.5" y="167">a personal email loaded in</text>
<text x="61.5" y="163.5">leads with verified emails</text>
<text x="61.5" y="167">added from one real estate</text>
<text x="13.5" y="170.7">Instantly</text>
<text x="61.5" y="170.7">search</text>
<text x="13.5" y="187.6">to pull 100 contacts, for about</text>
<text x="13.5" y="191.3">$0.22</text>
<text x="61.5" y="187.6">duplicates added when the</text>
<text x="61.5" y="191.3">same search was run again</text>
<text x="30.5" y="273">Make.com · Apify · Perplexity · Claude · Google Sheets · Instantly</text>
</g>
<text font-size="2.8" fill="#9fc3c4" x="10.6" y="54.8">Built and tested by Jonathan Munteanu</text>
<g font-size="2.8" fill="#1e4e53">
<text x="113.8" y="212.2">Your ideal customer</text>
<text x="146.7" y="212.2">Your lead source or database</text>
<text x="113.8" y="219.9">Your offer and voice</text>
<text x="146.9" y="219.9">Your CRM (HubSpot, GoHighLevel)</text>
<text x="113.8" y="227.3">Your outbound platform</text>
<text x="151.7" y="227.3">Your approval process</text>
<text x="113.8" y="234.9">Runs on a schedule</text>
<text x="146" y="234.9">Your proof point in every email</text>
</g>
<text font-size="2.7" fill="#ff7a59" x="10.6" y="9.3">SYSTEM BLUEPRINT · AI PROSPECTING &amp; OUTREACH</text>
<g font-size="2.7" fill="#2b6f76">
<text x="16.1" y="70.6">THE PROBLEM</text>
<text x="116.9" y="70.6">WHAT THE SYSTEM DOES</text>
<text x="16.1" y="116.4">HOW IT WORKS</text>
<text x="16.1" y="149">VERIFIED IN TESTING</text>
<text x="116.9" y="149">BUSINESS VALUE</text>
<text x="16.1" y="205.8">GUARDRAILS</text>
<text x="116.9" y="205.8">CUSTOMIZABLE FOR YOUR BUSINESS</text>
</g>
<g font-size="2.6" fill="#5b6b6d">
<text x="14.4" y="136">Industry, titles, size,</text>
<text x="48.1" y="136">No one contacted</text>
<text x="78.9" y="136">Facts from their own</text>
<text x="111.6" y="136">Opener, subject and</text>
<text x="143.3" y="136">Auto-load or approve</text>
<text x="178.5" y="136">Loaded into your</text>
<text x="21.9" y="139.4">location</text>
<text x="55.9" y="139.4">twice</text>
<text x="89.5" y="139.4">site</text>
<text x="121" y="139.4">body</text>
<text x="154.2" y="139.4">first</text>
<text x="182.9" y="139.4">campaign</text>
<text x="115.1" y="193.1">Illustrative math, not a measured client result.</text>
</g>
<g font-size="2.5" fill="#5b6b6d">
<text x="149.6" y="271.5">Demonstration system, tested September 2026.</text>
<text x="156.1" y="274.6">Figures are from testing, not client results.</text>
</g>
<text font-size="2.4" fill="#2b6f76" x="150.5" y="49.7">VERIFIED IN TESTING</text>
<text font-size="2.4" fill="#ff7a59" x="116.9" y="157.7">ILLUSTRATIVE ROI</text>
<text font-size="2.4" fill="#5b6b6d" x="10.6" y="273">BUILT WITH</text>
</svg>
